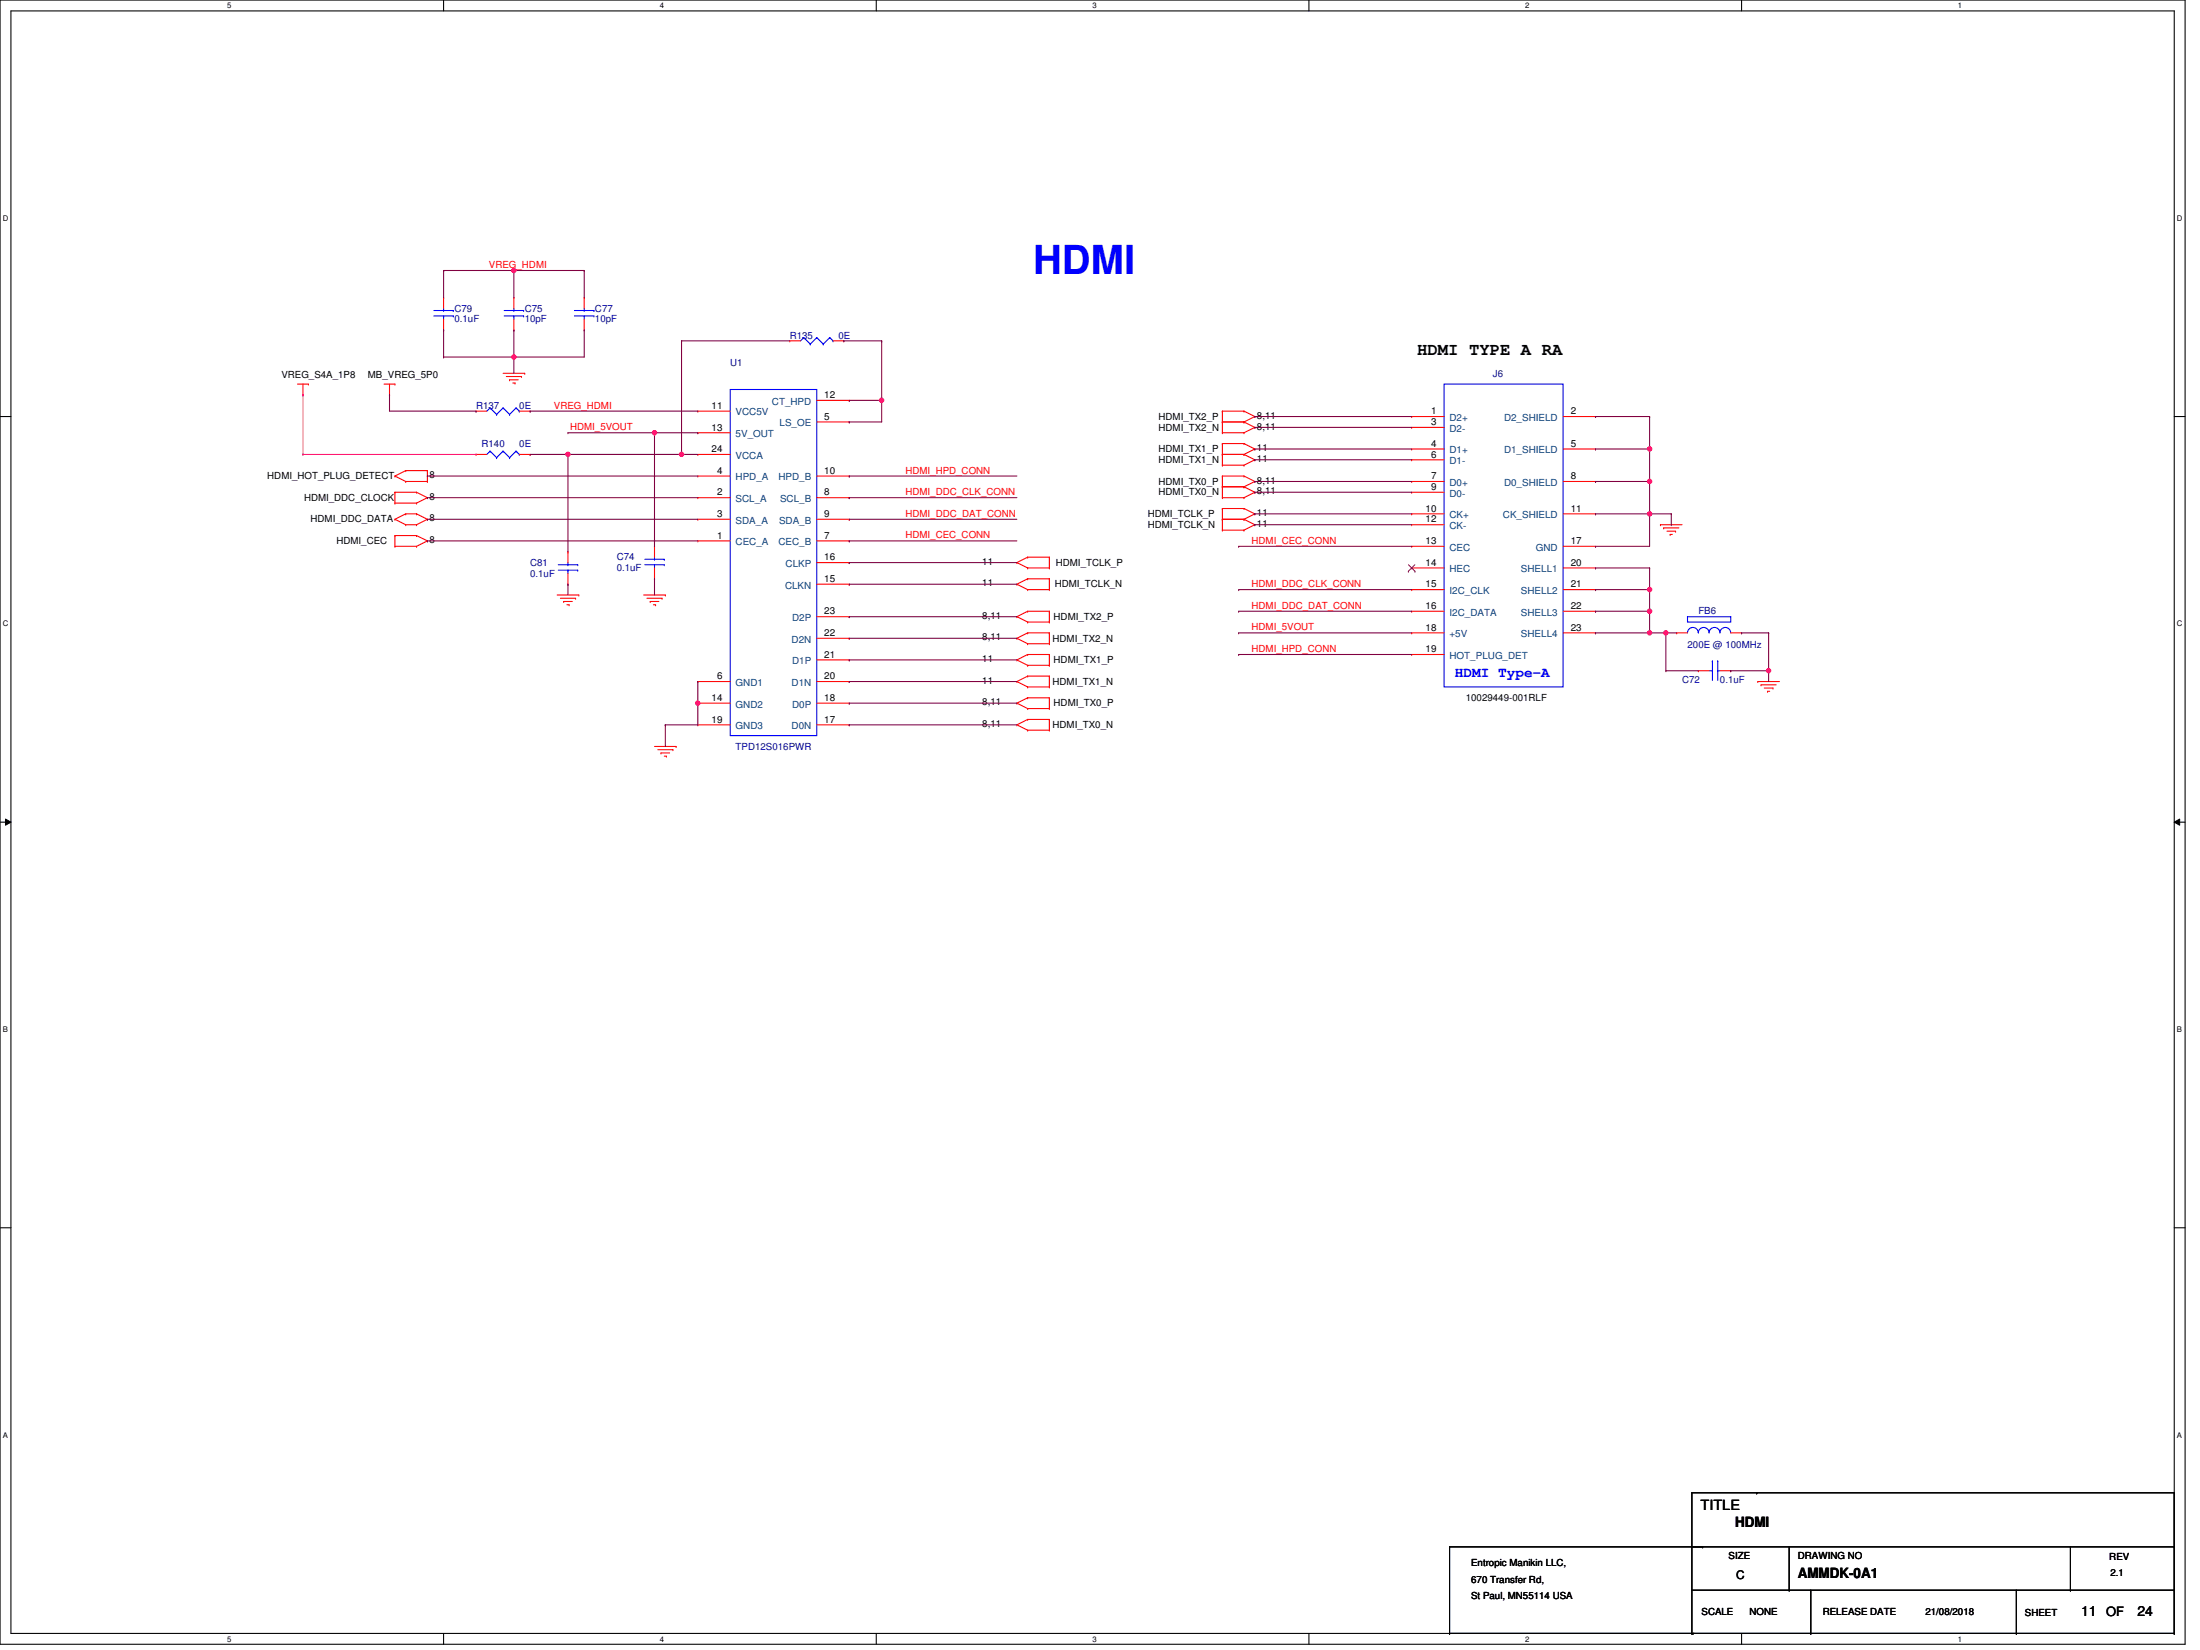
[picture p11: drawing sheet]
<svg xmlns="http://www.w3.org/2000/svg" width="610mm" height="457mm" viewBox="0 0 610 457" stroke-linecap="round" stroke-linejoin="round" font-family="sans-serif">
<path d="M0 0h605.5v455.6h-605.5zM3 3h599.5v449.6h-599.5z" fill="none" stroke="#000" stroke-width=".3"/>
<g fill="#fff">
<path d="M63 .3h1.2v2.4h-1.2z"/>
<path d="M63 452.9h1.2v2.4h-1.2z"/>
</g>
<path d="M122.9 0v3M122.9 452.6v3" fill="none" stroke="#000" stroke-width=".3"/>
<g fill="#fff">
<path d="M182.9 .3h1.1v2.4h-1.1z"/>
<path d="M182.9 452.9h1.1v2.4h-1.1z"/>
</g>
<path d="M242.8 0v3M242.8 452.6v3" fill="none" stroke="#000" stroke-width=".3"/>
<g fill="#fff">
<path d="M302.7 .3h1.2v2.4h-1.2z"/>
<path d="M302.7 452.9h1.2v2.4h-1.2z"/>
</g>
<path d="M362.7 0v3M362.7 452.6v3" fill="none" stroke="#000" stroke-width=".3"/>
<g fill="#fff">
<path d="M422.6 .3h1.2v2.4h-1.2z"/>
<path d="M422.6 452.9h1.2v2.4h-1.2z"/>
</g>
<path d="M482.6 0v3M482.6 452.6v3" fill="none" stroke="#000" stroke-width=".3"/>
<g fill="#fff">
<path d="M542.5 .3h1.2v2.4h-1.2z"/>
<path d="M542.5 452.9h1.2v2.4h-1.2z"/>
<path d="M.8 59.2h1.5v2.4h-1.5z"/>
<path d="M603.2 59.2h1.6v2.4h-1.6z"/>
<path d="M.8 171.6h1.5v2.4h-1.5z"/>
<path d="M603.2 171.6h1.6v2.4h-1.6z"/>
</g>
<path d="M0 115.4h3M602.5 115.4h3" fill="none" stroke="#000" stroke-width=".3"/>
<g fill="#fff">
<path d="M.8 284h1.4v2.4h-1.4z"/>
<path d="M603.2 284h1.4v2.4h-1.4z"/>
</g>
<path d="M0 227.8h3M602.5 227.8h3" fill="none" stroke="#000" stroke-width=".3"/>
<path d="M1.5 226.9l1.5 .9-1.5 .9zM602.5 227.8l1.5-.9v1.8z" fill="#000"/>
<path d="M1.5 226.9l1.5 .9-1.5 .9zM602.5 227.8l1.5-.9v1.8z" fill="none" stroke="#000" stroke-width=".28"/>
<g fill="#fff">
<path d="M.7 396.4h1.5v2.4h-1.5z"/>
<path d="M603.2 396.4h1.4v2.4h-1.4z"/>
</g>
<g fill="none" stroke="#000" stroke-width=".3">
<path d="M0 340.2h3M602.5 340.2h3M486.8 413.6h.1M401.7 428.6h.1M401.7 428.6h200.8M401.7 428.6v24M471.8 428.6h.1M495.8 428.6v12M573.7 428.6v12M602.5 428.6h.1M401.7 452.6h.1M401.7 452.6h200.8"/>
<path d="M468.8 452.6h.1M468.8 452.6v-39h133.7v39M468.8 440.6h133.7M469.1 452.6h.1M495.8 440.6h.1M501.8 452.6h.1M501.8 440.6v12M558.7 452.6h.1M558.7 440.6v12M573.7 440.6h.1M602.5 440.6h.1M602.5 452.6h.1"/>
</g>
<g fill="none" stroke="#f00" stroke-width=".3">
<path d="M122.9 82.4h.1M122.9 91.4h.1M122.9 82.4v3M122.9 88.5v2.9M142.4 82.4h.1M142.4 91.4h.1M142.4 82.4v3M142.4 88.5v2.9M161.9 82.4h.1M161.9 91.4h.1M161.9 82.4v3M161.9 88.5v2.9"/>
<path d="M218.8 94.4h.1M218.8 94.4h3M230.8 94.4h3M233.8 94.4h.1M82.4 106.4h3M83.9 109.4h.1M83.9 106.4v3M85.4 106.4h.1M106.4 106.4h3M107.9 109.4h.1M107.9 106.4v3M109.4 106.4h.1"/>
<path d="M131.9 113.9h.1M131.9 113.9h3M139.4 103.4h6M140.3 104.3h4.2M141.2 105.2h.1M141.2 105.2h2.4M142.1 106.1h.6M142.7 106.1h.1M143.9 113.9h3M144.5 104.3h.1M145.4 103.4h.1M146.9 113.9h.1"/>
<path d="M193.4 119.9h.1M193.4 113.9h.1M193.4 113.9h8.9M193.4 119.9h8.9M226.3 116.9h9M226.3 110.9h9M235.3 110.9h.1M235.3 116.9h.1M338.7 116.9h.1M338.7 113.9h.1M338.7 119.9h.1M338.7 113.9h6"/>
<path d="M338.7 116.9h6M338.7 113.9v6M338.7 119.9h6M344.7 113.9h.1M344.7 116.9h.1M344.7 119.9h.1M344.7 113.9l3 1.5M344.7 116.9l3 1.5M347.7 115.4h.1M347.7 118.4h.1M347.7 115.4l-3 1.5M347.7 118.4l-3 1.5"/>
<path d="M391.2 115.4h.1M391.2 118.4h.1M391.2 115.4h9M391.2 118.4h9M433.1 115.4h9M442.1 115.4h.1M109.4 131.9h.1M109.4 139.4h.1M109.4 136.4h.1M109.4 136.4v3M109.4 131.9l3 1.5M109.4 136.4h6"/>
<path d="M109.4 139.4h6M112.4 130.4h.1M112.4 133.4h.1M112.4 130.4l-3 1.5M112.4 130.4h6M112.4 133.4h6M115.4 136.4h.1M115.4 139.4h.1M115.4 136.4l3 1.5M118.4 130.4h.1M118.4 133.4h.1M118.4 137.9h.1"/>
<path d="M118.4 130.4v3M118.4 137.9l-3 1.5M131.9 125.9h.1M131.9 125.9h3M143.9 125.9h3M146.9 125.9h.1M193.4 125.9h.1M193.4 131.9h.1M193.4 137.9h.1M193.4 125.9h8.9M193.4 131.9h8.9M193.4 137.9h8.9"/>
<path d="M226.3 131.9h9M226.3 137.9h9M235.3 131.9h.1M235.3 137.9h.1M338.7 125.9h.1M338.7 122.9h.1M338.7 128.9h.1M338.7 134.9h.1M338.7 131.9h.1M338.7 137.9h.1M338.7 122.9v6M338.7 131.9v6"/>
<path d="M338.7 122.9h6M338.7 125.9h6M338.7 128.9h6M338.7 131.9h6M338.7 134.9h6M338.7 137.9h6M344.7 122.9h.1M344.7 125.9h.1M344.7 128.9h.1M344.7 131.9h.1M344.7 134.9h.1M344.7 137.9h.1"/>
<path d="M344.7 122.9l3 1.5M344.7 125.9l3 1.5M344.7 131.9l3 1.5M344.7 134.9l3 1.5M347.7 124.4h.1M347.7 127.4h.1M347.7 133.4h.1M347.7 136.4h.1M347.7 124.4l-3 1.5M347.7 127.4l-3 1.5M347.7 133.4l-3 1.5M347.7 136.4l-3 1.5"/>
<path d="M391.2 124.4h.1M391.2 127.4h.1M391.2 133.4h.1M391.2 136.4h.1M391.2 133.4h9M391.2 136.4h9M391.2 124.4h9M391.2 127.4h9M433.1 133.4h9M433.1 124.4h9M442.1 124.4h.1M442.1 133.4h.1"/>
<path d="M109.4 151.4h.1M109.4 148.4h.1M109.4 143.9h.1M109.4 148.4h6M109.4 151.4h6M109.4 148.4v3M109.4 143.9l3 1.5M112.4 142.4h.1M112.4 145.4h.1M112.4 142.4l-3 1.5M112.4 142.4h3M112.4 145.4h3"/>
<path d="M115.4 148.4h.1M115.4 151.4h.1M115.4 142.4h.1M115.4 145.4h.1M115.4 148.4l3 1.5M115.4 142.4l3 1.5M118.4 149.9h.1M118.4 143.9h.1M118.4 149.9l-3 1.5M118.4 143.9l-3 1.5M157.4 152.9h.1M157.4 152.9v3"/>
<path d="M157.4 158.9v3M181.4 151.4h.1M181.4 151.4v3M181.4 157.4v3M193.4 143.9h.1M193.4 149.9h.1M193.4 143.9h8.9M193.4 149.9h8.9M226.3 143.9h9M226.3 149.9h9M226.3 155.9h9M235.3 143.9h.1"/>
<path d="M235.3 149.9h.1M235.3 155.9h.1M281.8 155.9h.1M281.8 155.9l3 1.5M284.8 154.4h.1M284.8 157.4h.1M284.8 154.4h6M284.8 154.4l-3 1.5M284.8 157.4h6M290.8 157.4h.1M290.8 154.4h.1M290.8 154.4v3"/>
<path d="M338.7 143.9h.1M338.7 140.9h.1M338.7 146.9h.1M338.7 140.9v6M338.7 140.9h6M338.7 143.9h6M338.7 146.9h6M344.7 140.9h.1M344.7 143.9h.1M344.7 146.9h.1M344.7 140.9l3 1.5M344.7 143.9l3 1.5"/>
<path d="M347.7 142.4h.1M347.7 145.4h.1M347.7 142.4l-3 1.5M347.7 145.4l-3 1.5M391.2 142.4h.1M391.2 145.4h.1M391.2 151.4h.1M391.2 157.4h.1M391.2 157.4h9M391.2 151.4h9M391.2 142.4h9M391.2 145.4h9"/>
<path d="M433.1 157.4h9M433.1 151.4h9M433.1 142.4h9M442.1 142.4h.1M442.1 151.4h.1M442.1 157.4h.1M460.1 145.4h.1M460.1 145.4h6M461 146.3h.1M461 146.3h4.2M461.9 147.2h2.4M462.8 148.1h.1"/>
<path d="M462.8 148.1h.6M464.3 147.2h.1M154.4 164.9h6M155.3 165.8h4.2M156.2 166.7h.1M156.2 166.7h2.4M157.1 167.6h.6M157.4 161.9h.1M157.7 167.6h.1M159.5 165.8h.1M160.4 164.9h.1M178.4 164.9h6"/>
<path d="M179.3 165.8h4.2M180.2 166.7h.1M180.2 166.7h2.4M181.1 167.6h.6M181.4 160.4h.1M181.7 167.6h.1M183.5 165.8h.1M184.4 164.9h.1M226.3 161.9h9M226.3 170.9h9M226.3 176.9h9M235.3 161.9h.1"/>
<path d="M235.3 170.9h.1M235.3 176.9h.1M281.8 170.9h.1M281.8 176.9h.1M281.8 161.9h.1M281.8 170.9l3 1.5M281.8 176.9l3 1.5M281.8 161.9l3 1.5M284.8 169.4h.1M284.8 172.4h.1M284.8 175.4h.1M284.8 178.4h.1"/>
<path d="M284.8 160.4h.1M284.8 163.4h.1M284.8 169.4h6M284.8 169.4l-3 1.5M284.8 172.4h6M284.8 175.4h6M284.8 175.4l-3 1.5M284.8 178.4h6M284.8 160.4h6M284.8 160.4l-3 1.5M284.8 163.4h6M290.8 172.4h.1"/>
<path d="M290.8 169.4h.1M290.8 178.4h.1M290.8 175.4h.1M290.8 163.4h.1M290.8 160.4h.1M290.8 160.4v3M290.8 169.4v3M290.8 175.4v3M391.2 163.4h.1M391.2 169.4h.1M391.2 175.4h.1M391.2 169.4h9"/>
<path d="M391.2 175.4h9M391.2 163.4h9M433.1 169.4h9M433.1 175.4h9M433.1 163.4h9M442.1 163.4h.1M442.1 169.4h.1M442.1 175.4h.1M464.6 175.4h.1M464.6 175.4h3M479.6 175.4h3M482.6 175.4h.1"/>
<path d="M193.4 188.8h.1M193.4 194.8h.1M193.4 188.8h8.9M193.4 194.8h8.9M226.3 188.8h9M226.3 194.8h9M226.3 182.9h9M235.3 182.9h.1M235.3 188.8h.1M235.3 194.8h.1M281.8 182.9h.1M281.8 188.8h.1"/>
<path d="M281.8 194.8h.1M281.8 182.9l3 1.5M281.8 188.8l3 1.6M281.8 194.8l3 1.5M284.8 181.4h.1M284.8 184.4h.1M284.8 187.3h.1M284.8 190.4h.1M284.8 193.4h.1M284.8 196.3h.1M284.8 199.3h.1M284.8 181.4h6"/>
<path d="M284.8 181.4l-3 1.5M284.8 184.4h6M284.8 187.3h6M284.8 187.3l-3 1.5M284.8 190.4h6M284.8 193.4h6M284.8 193.4l-3 1.4M284.8 196.3h6M284.8 199.3h6M284.8 199.3l-3 1.5M290.8 184.4h.1M290.8 181.4h.1"/>
<path d="M290.8 190.4h.1M290.8 187.3h.1M290.8 196.3h.1M290.8 193.4h.1M290.8 199.3h.1M290.8 181.4v3M290.8 187.3v3.1M290.8 193.4v2.9M290.8 199.3v3M391.2 181.4h.1M391.2 181.4h9M470.6 185.9h.1"/>
<path d="M470.6 185.9h3M476.6 185.9h3M479.6 185.9h.1M487.1 188.8h.1M487.1 188.8h6M488 189.8h.1M488 189.8h4.2M488.9 190.6h2.4M489.8 191.6h.1M489.8 191.6h.6M491.3 190.6h.1M181.4 206.8h5.9"/>
<path d="M182.3 207.7h4.2M183.2 208.6h.1M183.2 208.6h2.3M184.1 209.5h.6M184.7 209.5h.1M186.5 207.7h.1M187.3 206.8h.1M193.4 200.8h.1M193.4 200.8h8.9M226.3 200.8h9M235.3 200.8h.1M281.8 200.8h.1"/>
<path d="M281.8 200.8l3 1.5M284.8 202.3h.1M284.8 202.3h6M290.8 202.3h.1"/>
</g>
<g fill="none" stroke="#00f" stroke-width=".3">
<path d="M120.2 87.5h5.4M120.2 86h5.4M122.9 86h.1M122.9 87.5h.1M122.9 85.4v.6M122.9 87.5v1M125.6 87.5h.1M125.6 86h.1M139.7 87.5h5.4M139.7 86h5.4M142.4 86h.1M142.4 87.5h.1"/>
<path d="M142.4 85.4v.6M142.4 87.5v1M145.1 87.5h.1M145.1 86h.1M159.2 87.5h5.4M159.2 86h5.4M161.9 86h.1M161.9 87.5h.1M161.9 85.4v.6M161.9 87.5v1M164.6 87.5h.1M164.6 86h.1"/>
<path d="M222.7 93.5h.1M222.7 93.5l-.9 .9M222.7 93.5l1.8 1.8M224.5 95.3h.1M226.3 93.5h.1M226.3 93.5l-1.8 1.8M226.3 93.5l1.8 1.8M228.1 95.3h.1M229.9 93.5h.1M229.9 93.5l-1.8 1.8M229.9 93.5l.9 .9M230.8 94.4h.1"/>
<path d="M135.8 113h.1M135.8 113l-.9 .9M135.8 113l1.8 1.8M137.6 114.8h.1M139.4 113h.1M139.4 113l-1.8 1.8M139.4 113l1.8 1.8M141.2 114.8h.1M143 113h.1M143 113l-1.8 1.8M143 113l.9 .9M143.9 113.9h.1"/>
<path d="M202.3 107.9h24v95.9h-24zM400.2 106.4h32.9v84h-32.9zM135.8 125h.1M135.8 125l-.9 .9M135.8 125l1.8 1.8M137.6 126.8h.1M139.4 125h.1M139.4 125l-1.8 1.8M139.4 125l1.8 1.8M141.2 126.8h.1M143 125h.1M143 125l-1.8 1.8"/>
<path d="M143 125l.9 .9M143.9 125.9h.1M154.7 158h5.4M154.7 156.5h5.4M157.4 156.5h.1M157.4 158h.1M157.4 155.9v.6M157.4 158v.9M160.1 158h.1M160.1 156.5h.1M178.7 156.5h5.4M178.7 155h5.4"/>
<path d="M181.4 155h.1M181.4 156.5h.1M181.4 154.4v.6M181.4 156.5v.9M184.1 156.5h.1M184.1 155h.1M467.6 170.9h12v1.5h-12zM467.6 175.4a1.49 1.49 0 0 1 1.5-1.5 1.49 1.49 0 0 1 1.5 1.5 1.49 1.49 0 0 1 1.5-1.5 1.49 1.49 0 0 1 1.5 1.5M473.6 175.4a1.49 1.49 0 0 1 1.5-1.5 1.49 1.49 0 0 1 1.5 1.5 1.49 1.49 0 0 1 1.5-1.5 1.49 1.49 0 0 1 1.5 1.5M473.6 185.9h.9M474.5 183.2h.1M474.5 185.9h.1"/>
<path d="M474.5 183.2v5.4M476 185.9h.1M476 183.2h.1M476 185.9h.6M476 183.2v5.4"/>
</g>
<path d="M390.2 158.3h.1M390.3 156.5l1.8 1.8M392 156.5l-1.8 1.8M392.1 158.3h.1" fill="none" stroke="#804000" stroke-width=".28"/>
<g fill="none" stroke="#800040" stroke-width=".3">
<path d="M146.9 113.9h.1M146.9 113.9h46.5M157.4 119.9h.1M157.4 119.9h24M235.3 110.9h.1M235.3 116.9h.1M235.3 110.9h9M244.3 110.9h.1M244.3 110.9v6h-9M118.4 137.9h.1M118.4 131.9h.1M118.4 137.9h75"/>
<path d="M118.4 131.9h75M157.4 125.9h.1M157.4 125.9h31.4M157.4 125.9v27M118.4 149.9h.1M118.4 143.9h.1M118.4 149.9h75M118.4 143.9h75M157.4 161.9h.1M157.4 161.9v3M343.2 175.4h.1M343.2 175.4h48"/>
<path d="M343.2 181.4h.1M343.2 181.4h48"/>
</g>
<circle cx="244.3" cy="110.9" r=".59" fill="#f0f"/>
<circle cx="244.3" cy="110.9" r=".59" fill="none" stroke="#f0f" stroke-width=".3"/>
<g fill="none" stroke="#800040" stroke-width=".3">
<path d="M233.8 94.4h.1M233.8 94.4h10.5M347.7 118.4h.1M347.7 115.4h.1M347.7 118.4h43.5M347.7 115.4h43.5M442.1 115.4h.1M442.1 115.4h15M235.3 137.9h.1M235.3 131.9h.1M235.3 137.9h46.5M235.3 131.9h46.5"/>
<path d="M347.7 124.4h.1M347.7 127.4h.1M347.7 133.4h.1M347.7 136.4h.1M347.7 124.4h43.5M347.7 127.4h43.5M347.7 133.4h43.5M347.7 136.4h43.5M235.3 143.9h.1M235.3 149.9h.1M235.3 143.9h46.5M235.3 149.9h46.5"/>
<path d="M347.7 145.4h.1M347.7 142.4h.1M347.7 145.4h43.5M347.7 142.4h43.5M343.2 163.4h.1M343.2 163.4h48M442.1 175.4h.1M442.1 175.4h15"/>
</g>
<circle cx="457.1" cy="175.4" r=".59" fill="#f0f"/>
<circle cx="457.1" cy="175.4" r=".59" fill="none" stroke="#f0f" stroke-width=".3"/>
<path d="M146.9 125.9h.1M146.9 125.9h10.5M235.3 170.9h.1M235.3 170.9h46.5" fill="none" stroke="#800040" stroke-width=".3"/>
<circle cx="157.4" cy="125.9" r=".59" fill="#f0f"/>
<circle cx="157.4" cy="125.9" r=".59" fill="none" stroke="#f0f" stroke-width=".3"/>
<g fill="none" stroke="#800040" stroke-width=".3">
<path d="M161.9 75h.1M161.9 75v7.4M122.9 91.4h.1M122.9 91.4v7.5M142.4 91.4h.1M142.4 98.9h.1M142.4 91.4v12M161.9 91.4h.1M161.9 91.4v7.5h-19.5M244.3 94.4h.1M244.3 94.4v16.5M235.3 155.9h.1"/>
<path d="M235.3 155.9h46.5M235.3 161.9h.1M235.3 176.9h.1M235.3 161.9h46.5M235.3 176.9h46.5M343.2 169.4h.1M343.2 169.4h48M235.3 188.8h.1M235.3 194.8h.1M235.3 182.9h.1M235.3 188.8h46.5M235.3 194.8h46.5"/>
<path d="M235.3 182.9h46.5"/>
</g>
<circle cx="142.4" cy="98.9" r=".59" fill="#f0f"/>
<circle cx="142.4" cy="98.9" r=".59" fill="none" stroke="#f0f" stroke-width=".3"/>
<path d="M142.4 75h.1M142.4 75h19.5" fill="none" stroke="#800040" stroke-width=".3"/>
<circle cx="142.4" cy="74.9" r=".59" fill="#f0f"/>
<g fill="none" stroke="#f0f" stroke-width=".3">
<path d="M83.9 125.9h.1M83.9 125.9h48"/>
<circle cx="142.4" cy="74.9" r=".59"/>
</g>
<path d="M122.9 75h.1M122.9 75v7.4M142.4 75h.1M142.4 75v7.4" fill="none" stroke="#800040" stroke-width=".3"/>
<path d="M131.8 125.8l.2 .2z" fill-rule="evenodd" fill="#f0f"/>
<path d="M131.8 125.8l.2 .2z" fill="none" stroke="#f0f" stroke-width=".3"/>
<path d="M83.9 125.8l.1 .2z" fill-rule="evenodd" fill="#f0f"/>
<path d="M83.9 125.8l.1 .2z" fill="none" stroke="#f0f" stroke-width=".3"/>
<path d="M122.9 75h.1M122.9 75h19.5M122.9 98.9h.1M122.9 98.9h19.5M442.1 124.4h.1M442.1 133.4h.1M442.1 124.4h15M442.1 133.4h15" fill="none" stroke="#800040" stroke-width=".3"/>
<circle cx="457.1" cy="133.4" r=".59" fill="#f0f"/>
<circle cx="457.1" cy="133.4" r=".59" fill="none" stroke="#f0f" stroke-width=".3"/>
<path d="M442.1 142.4h.1M442.1 142.4h15" fill="none" stroke="#800040" stroke-width=".3"/>
<circle cx="457.1" cy="142.4" r=".59" fill="#f0f"/>
<circle cx="457.1" cy="142.4" r=".59" fill="none" stroke="#f0f" stroke-width=".3"/>
<path d="M442.1 151.4h.1M442.1 151.4h15M442.1 169.4h.1M442.1 169.4h15" fill="none" stroke="#800040" stroke-width=".3"/>
<circle cx="457.1" cy="169.4" r=".59" fill="#f0f"/>
<circle cx="457.1" cy="169.4" r=".59" fill="none" stroke="#f0f" stroke-width=".3"/>
<path d="M442.1 157.4h.1M442.1 157.4h15M442.1 163.4h.1M442.1 163.4h15" fill="none" stroke="#800040" stroke-width=".3"/>
<circle cx="457.1" cy="163.4" r=".59" fill="#f0f"/>
<circle cx="457.1" cy="163.4" r=".59" fill="none" stroke="#f0f" stroke-width=".3"/>
<g fill="none" stroke="#800040" stroke-width=".3">
<path d="M457.1 115.4h.1M457.1 115.4v36M457.1 133.4h.1M457.1 124.4h.1M343.2 151.4h.1M343.2 151.4h48M457.1 142.4h.1M457.1 157.4h.1M457.1 157.4v18M457.1 163.4h.1M457.1 169.4h.1M235.3 200.8h.1"/>
<path d="M235.3 200.8h46.5"/>
</g>
<circle cx="457.1" cy="124.4" r=".59" fill="#f0f"/>
<circle cx="457.1" cy="124.4" r=".59" fill="none" stroke="#f0f" stroke-width=".3"/>
<path d="M107.9 113.9h24M131.9 113.9h.1M193.4 188.8h.1M193.4 188.8v6" fill="none" stroke="#800040" stroke-width=".3"/>
<circle cx="193.3" cy="194.8" r=".59" fill="#f0f"/>
<circle cx="193.3" cy="194.8" r=".59" fill="none" stroke="#f0f" stroke-width=".3"/>
<path d="M188.8 94.4h.1M188.8 94.4v31.5M193.4 194.8h.1M193.4 194.8v6h-9M184.4 200.8h.1M184.4 200.8v6" fill="none" stroke="#800040" stroke-width=".3"/>
<circle cx="188.8" cy="125.9" r=".59" fill="#f0f"/>
<circle cx="188.8" cy="125.9" r=".59" fill="none" stroke="#f0f" stroke-width=".3"/>
<g fill="none" stroke="#800040" stroke-width=".3">
<path d="M188.8 94.4h.1M188.8 94.4h30M188.8 125.9h.1M188.8 125.9h4.6M461.6 175.4h.1M461.6 175.4h3M482.6 175.4h.1M482.6 175.4h7.5M490.1 175.4h.1M490.1 175.4v10.5h-10.5M461.6 185.9h.1M461.6 185.9h9"/>
<path d="M479.6 185.9h.1"/>
</g>
<circle cx="490.1" cy="185.8" r=".59" fill="#f0f"/>
<circle cx="490.1" cy="185.8" r=".59" fill="none" stroke="#f0f" stroke-width=".3"/>
<path d="M457.1 175.4h.1M457.1 175.4h4.5M461.6 175.4h.1M461.6 175.4v10.5M490.1 185.9h.1M490.1 185.9v2.9" fill="none" stroke="#800040" stroke-width=".3"/>
<circle cx="461.6" cy="175.4" r=".59" fill="#f0f"/>
<circle cx="461.6" cy="175.4" r=".59" fill="none" stroke="#f0f" stroke-width=".3"/>
<path d="M181.4 119.9h.1M181.4 119.9v31.5" fill="none" stroke="#800040" stroke-width=".3"/>
<circle cx="181.4" cy="119.9" r=".59" fill="#f0f"/>
<g fill="none" stroke="#f0f" stroke-width=".3">
<path d="M83.9 109.4h.1M83.9 109.4v16.5"/>
<circle cx="181.4" cy="119.9" r=".59"/>
</g>
<path d="M181.4 119.9h12M193.4 119.9h.1M181.4 160.4h.1M181.4 160.4v4.5" fill="none" stroke="#800040" stroke-width=".3"/>
<path d="M83.9 125.8l.1 .2z" fill-rule="evenodd" fill="#f0f"/>
<path d="M83.9 125.8l.1 .2z" fill="none" stroke="#f0f" stroke-width=".3"/>
<path d="M83.9 109.3l.1 .2z" fill-rule="evenodd" fill="#f0f"/>
<path d="M83.9 109.3l.1 .2z" fill="none" stroke="#f0f" stroke-width=".3"/>
<path d="M107.9 109.4h.1M107.9 109.4v4.5M457.1 142.4h6M463.1 142.4h.1M463.1 145.4h.1M463.1 142.4v3" fill="none" stroke="#800040" stroke-width=".3"/>
<circle cx="244.3" cy="110.9" r=".59" fill="#f0f"/>
<circle cx="244.3" cy="110.9" r=".59" fill="none" stroke="#f0f" stroke-width=".3"/>
<circle cx="457.1" cy="175.4" r=".59" fill="#f0f"/>
<circle cx="457.1" cy="175.4" r=".59" fill="none" stroke="#f0f" stroke-width=".3"/>
<circle cx="157.4" cy="125.9" r=".59" fill="#f0f"/>
<circle cx="157.4" cy="125.9" r=".59" fill="none" stroke="#f0f" stroke-width=".3"/>
<circle cx="142.4" cy="98.9" r=".59" fill="#f0f"/>
<circle cx="142.4" cy="98.9" r=".59" fill="none" stroke="#f0f" stroke-width=".3"/>
<circle cx="142.4" cy="74.9" r=".59" fill="#f0f"/>
<circle cx="142.4" cy="74.9" r=".59" fill="none" stroke="#f0f" stroke-width=".3"/>
<circle cx="457.1" cy="133.4" r=".59" fill="#f0f"/>
<circle cx="457.1" cy="133.4" r=".59" fill="none" stroke="#f0f" stroke-width=".3"/>
<circle cx="457.1" cy="142.4" r=".59" fill="#f0f"/>
<circle cx="457.1" cy="142.4" r=".59" fill="none" stroke="#f0f" stroke-width=".3"/>
<circle cx="457.1" cy="169.4" r=".59" fill="#f0f"/>
<circle cx="457.1" cy="169.4" r=".59" fill="none" stroke="#f0f" stroke-width=".3"/>
<circle cx="457.1" cy="163.4" r=".59" fill="#f0f"/>
<circle cx="457.1" cy="163.4" r=".59" fill="none" stroke="#f0f" stroke-width=".3"/>
<circle cx="457.1" cy="124.4" r=".59" fill="#f0f"/>
<circle cx="457.1" cy="124.4" r=".59" fill="none" stroke="#f0f" stroke-width=".3"/>
<circle cx="193.3" cy="194.8" r=".59" fill="#f0f"/>
<circle cx="193.3" cy="194.8" r=".59" fill="none" stroke="#f0f" stroke-width=".3"/>
<circle cx="188.8" cy="125.9" r=".59" fill="#f0f"/>
<circle cx="188.8" cy="125.9" r=".59" fill="none" stroke="#f0f" stroke-width=".3"/>
<circle cx="490.1" cy="185.8" r=".59" fill="#f0f"/>
<circle cx="490.1" cy="185.8" r=".59" fill="none" stroke="#f0f" stroke-width=".3"/>
<circle cx="461.6" cy="175.4" r=".59" fill="#f0f"/>
<circle cx="461.6" cy="175.4" r=".59" fill="none" stroke="#f0f" stroke-width=".3"/>
<circle cx="181.4" cy="119.9" r=".59" fill="#f0f"/>
<circle cx="181.4" cy="119.9" r=".59" fill="none" stroke="#f0f" stroke-width=".3"/>
<text font-size="11.1" fill="#00f" x="286.3" y="76">HDMI</text>
<text font-size="4.8" x="392.7" y="98.4">HDMI TYPE A RA</text>
<text font-size="3.9" fill="#00f" x="403.2" y="187.6">HDMI Type-A</text>
<g font-size="3.9">
<text x="471.2" y="418.3">TITLE</text>
<text x="480.8" y="423.2">HDMI</text>
<text x="498.2" y="437.3">AMMDK-0A1</text>
<text x="576.7" y="447.7">11</text>
<text x="592.3" y="447.7">24</text>
</g>
<text font-size="3.6" x="583.6" y="447.7">OF</text>
<text font-size="3.3" x="481.1" y="437.6">C</text>
<g font-size="2.7" fill="#f00">
<text x="135.5" y="74.3">VREG_HDMI</text>
<text x="153.5" y="113.2">VREG_HDMI</text>
<text x="158" y="119.2">HDMI_5VOUT</text>
<text x="250.9" y="131.2">HDMI_HPD_CONN</text>
<text x="250.9" y="137.2">HDMI_DDC_CLK_CONN</text>
<text x="250.9" y="143.2">HDMI_DDC_DAT_CONN</text>
<text x="250.9" y="149.2">HDMI_CEC_CONN</text>
<text x="346.8" y="150.7">HDMI_CEC_CONN</text>
<text x="346.8" y="162.7">HDMI_DDC_CLK_CONN</text>
<text x="346.8" y="168.7">HDMI_DDC_DAT_CONN</text>
<text x="346.8" y="174.7">HDMI_5VOUT</text>
<text x="346.8" y="180.7">HDMI_HPD_CONN</text>
</g>
<g font-size="2.7" fill="#000080">
<text x="125.9" y="86.3">C79</text>
<text x="125.9" y="89.3">0.1uF</text>
<text x="145.4" y="86.3">C75</text>
<text x="145.4" y="89.3">10pF</text>
<text x="164.9" y="86.3">C77</text>
<text x="164.9" y="89.3">10pF</text>
<text x="218.8" y="93.8">R135</text>
<text x="232.3" y="93.8">0E</text>
<text x="202.3" y="101.3">U1</text>
<text x="413.6" y="104.3">J6</text>
<text x="131.9" y="113.3">R137</text>
<text x="143.9" y="113.3">0E</text>
<text x="133.4" y="123.8">R140</text>
<text x="143.9" y="123.8">0E</text>
<text x="170.9" y="155.3">C74</text>
<text x="146.9" y="156.8">C81</text>
<text x="146.9" y="159.8">0.1uF</text>
<text x="170.9" y="158.3">0.1uF</text>
<text x="470.6" y="170.3">FB6</text>
<text x="467.6" y="179.6">200E @ 100MHz</text>
<text x="466.1" y="189.1">C72</text>
<text x="476.6" y="189.1">0.1uF</text>
<text x="203.8" y="207.7">TPD12S016PWR</text>
</g>
<g font-size="2.7">
<text x="78" y="104.6">VREG_S4A_1P8</text>
<text x="101.9" y="104.6">MB_VREG_5P0</text>
<text x="197.2" y="113.3">11</text>
<text x="228.4" y="110.3">12</text>
<text x="197.2" y="119.3">13</text>
<text x="228.4" y="116.3">5</text>
<text x="321" y="116.3">HDMI_TX2_P</text>
<text x="321" y="119.3">HDMI_TX2_N</text>
<text x="348.3" y="116">8,11</text>
<text x="348.3" y="119">8,11</text>
<text x="396.5" y="114.8">1</text>
<text x="396.5" y="117.8">3</text>
<text x="435.2" y="114.8">2</text>
<text x="197.2" y="125.3">24</text>
<text x="321" y="125.3">HDMI_TX1_P</text>
<text x="348.3" y="125">11</text>
<text x="396.5" y="123.8">4</text>
<text x="435.2" y="123.8">5</text>
<text x="198.7" y="131.3">4</text>
<text x="228.4" y="131.3">10</text>
<text x="321" y="128.3">HDMI_TX1_N</text>
<text x="348.3" y="128">11</text>
<text x="396.5" y="126.8">6</text>
<text x="74.1" y="132.8">HDMI_HOT_PLUG_DETECT</text>
<text x="119" y="132.5">8</text>
<text x="198.7" y="137.3">2</text>
<text x="228.4" y="137.3">8</text>
<text x="321" y="134.3">HDMI_TX0_P</text>
<text x="321" y="137.3">HDMI_TX0_N</text>
<text x="348.3" y="134">8,11</text>
<text x="348.3" y="137">8,11</text>
<text x="396.5" y="132.8">7</text>
<text x="396.5" y="135.8">9</text>
<text x="435.2" y="132.8">8</text>
<text x="84.2" y="138.8">HDMI_DDC_CLOCK</text>
<text x="119" y="138.5">8</text>
<text x="198.7" y="143.3">3</text>
<text x="228.4" y="143.3">9</text>
<text x="318" y="143.3">HDMI_TCLK_P</text>
<text x="348.3" y="143">11</text>
<text x="395" y="141.8">10</text>
<text x="435.2" y="141.8">11</text>
<text x="86" y="144.8">HDMI_DDC_DATA</text>
<text x="119" y="144.5">8</text>
<text x="198.7" y="149.3">1</text>
<text x="228.4" y="149.3">7</text>
<text x="318" y="146.3">HDMI_TCLK_N</text>
<text x="348.3" y="146">11</text>
<text x="395" y="144.8">12</text>
<text x="93.2" y="150.8">HDMI_CEC</text>
<text x="119" y="150.5">8</text>
<text x="228.4" y="155.3">16</text>
<text x="395" y="150.8">13</text>
<text x="435.2" y="150.8">17</text>
<text x="228.4" y="161.3">15</text>
<text x="272.2" y="156.5">11</text>
<text x="292.6" y="156.8">HDMI_TCLK_P</text>
<text x="395" y="156.8">14</text>
<text x="435.2" y="156.8">20</text>
<text x="272.2" y="162.5">11</text>
<text x="292.2" y="162.8">HDMI_TCLK_N</text>
<text x="395" y="162.8">15</text>
<text x="435.2" y="162.8">21</text>
<text x="228.4" y="170.3">23</text>
<text x="272.2" y="171.5">8,11</text>
<text x="292" y="171.8">HDMI_TX2_P</text>
<text x="395" y="168.8">16</text>
<text x="435.2" y="168.8">22</text>
<text x="228.4" y="176.3">22</text>
<text x="272.2" y="177.5">8,11</text>
<text x="291.7" y="177.8">HDMI_TX2_N</text>
<text x="395" y="174.8">18</text>
<text x="435.2" y="174.8">23</text>
<text x="228.4" y="182.2">21</text>
<text x="272.2" y="183.5">11</text>
<text x="292" y="183.7">HDMI_TX1_P</text>
<text x="395" y="180.7">19</text>
<text x="198.7" y="188.2">6</text>
<text x="228.4" y="188.2">20</text>
<text x="272.2" y="189.4">11</text>
<text x="291.7" y="189.7">HDMI_TX1_N</text>
<text x="197.2" y="194.2">14</text>
<text x="228.4" y="194.2">18</text>
<text x="272.2" y="195.4">8,11</text>
<text x="292" y="195.7">HDMI_TX0_P</text>
<text x="406.1" y="194.2">10029449-001RLF</text>
<text x="197.2" y="200.2">19</text>
<text x="228.4" y="200.2">17</text>
<text x="272.2" y="201.4">8,11</text>
<text x="291.7" y="201.7">HDMI_TX0_N</text>
<text x="479" y="431.9">SIZE</text>
<text x="498.2" y="431.9">DRAWING NO</text>
<text x="407.6" y="434">Entropic Manikin LLC,</text>
<text x="584.5" y="432.2">REV</text>
<text x="584.8" y="436.7">2.1</text>
<text x="407.6" y="438.5">670 Transfer Rd,</text>
<text x="407.6" y="443">St Paul, MN55114 USA</text>
<text x="471.5" y="447.5">SCALE</text>
<text x="484.8" y="447.5">NONE</text>
<text x="505.1" y="447.5">RELEASE DATE</text>
<text x="533.5" y="447.5">21/08/2018</text>
<text x="561.1" y="447.8">SHEET</text>
</g>
<g font-size="2.7" fill="#004080">
<text x="213.9" y="112.1">CT_HPD</text>
<text x="203.8" y="115.1">VCC5V</text>
<text x="216" y="118.1">LS_OE</text>
<text x="401.7" y="116.6">D2+</text>
<text x="401.7" y="119.6">D2-</text>
<text x="416.7" y="116.6">D2_SHIELD</text>
<text x="203.8" y="121.1">5V_OUT</text>
<text x="401.7" y="125.6">D1+</text>
<text x="416.7" y="125.6">D1_SHIELD</text>
<text x="203.8" y="127.1">VCCA</text>
<text x="401.7" y="128.6">D1-</text>
<text x="203.8" y="133.1">HPD_A</text>
<text x="215.7" y="133.1">HPD_B</text>
<text x="401.7" y="134.6">D0+</text>
<text x="401.7" y="137.6">D0-</text>
<text x="416.7" y="134.6">D0_SHIELD</text>
<text x="203.8" y="139.1">SCL_A</text>
<text x="216.2" y="139.1">SCL_B</text>
<text x="401.7" y="143.6">CK+</text>
<text x="416.5" y="143.6">CK_SHIELD</text>
<text x="203.8" y="145.1">SDA_A</text>
<text x="215.9" y="145.1">SDA_B</text>
<text x="401.7" y="146.6">CK-</text>
<text x="203.8" y="151.1">CEC_A</text>
<text x="215.7" y="151.1">CEC_B</text>
<text x="401.7" y="152.6">CEC</text>
<text x="425.6" y="152.6">GND</text>
<text x="217.7" y="157.1">CLKP</text>
<text x="401.7" y="158.6">HEC</text>
<text x="421.4" y="158.6">SHELL1</text>
<text x="217.5" y="163.1">CLKN</text>
<text x="401.7" y="164.6">I2C_CLK</text>
<text x="421.4" y="164.6">SHELL2</text>
<text x="219.5" y="172.1">D2P</text>
<text x="401.7" y="170.6">I2C_DATA</text>
<text x="421.4" y="170.6">SHELL3</text>
<text x="219.3" y="178.1">D2N</text>
<text x="401.7" y="176.6">+5V</text>
<text x="421.4" y="176.6">SHELL4</text>
<text x="219.5" y="184.1">D1P</text>
<text x="401.7" y="182.6">HOT_PLUG_DET</text>
<text x="203.8" y="190.1">GND1</text>
<text x="219.3" y="190.1">D1N</text>
<text x="203.8" y="196">GND2</text>
<text x="219.5" y="196">D0P</text>
<text x="203.8" y="202.1">GND3</text>
<text x="219.3" y="202.1">D0N</text>
</g>
<g font-size="2.1">
<text x="63" y="2.3">5</text>
<text x="182.9" y="2.3">4</text>
<text x="302.7" y="2.3">3</text>
<text x="422.6" y="2.3">2</text>
<text x="542.5" y="2.3">1</text>
<text x=".8" y="61.2">D</text>
<text x="603.2" y="61.2">D</text>
<text x=".8" y="173.5">C</text>
<text x="603.2" y="173.5">C</text>
<text x=".8" y="285.9">B</text>
<text x="603.2" y="285.9">B</text>
<text x=".8" y="398.3">A</text>
<text x="603.2" y="398.3">A</text>
<text x="63" y="454.8">5</text>
<text x="182.9" y="454.8">4</text>
<text x="302.7" y="454.8">3</text>
<text x="422.6" y="454.8">2</text>
<text x="542.5" y="454.8">1</text>
</g>
</svg>
